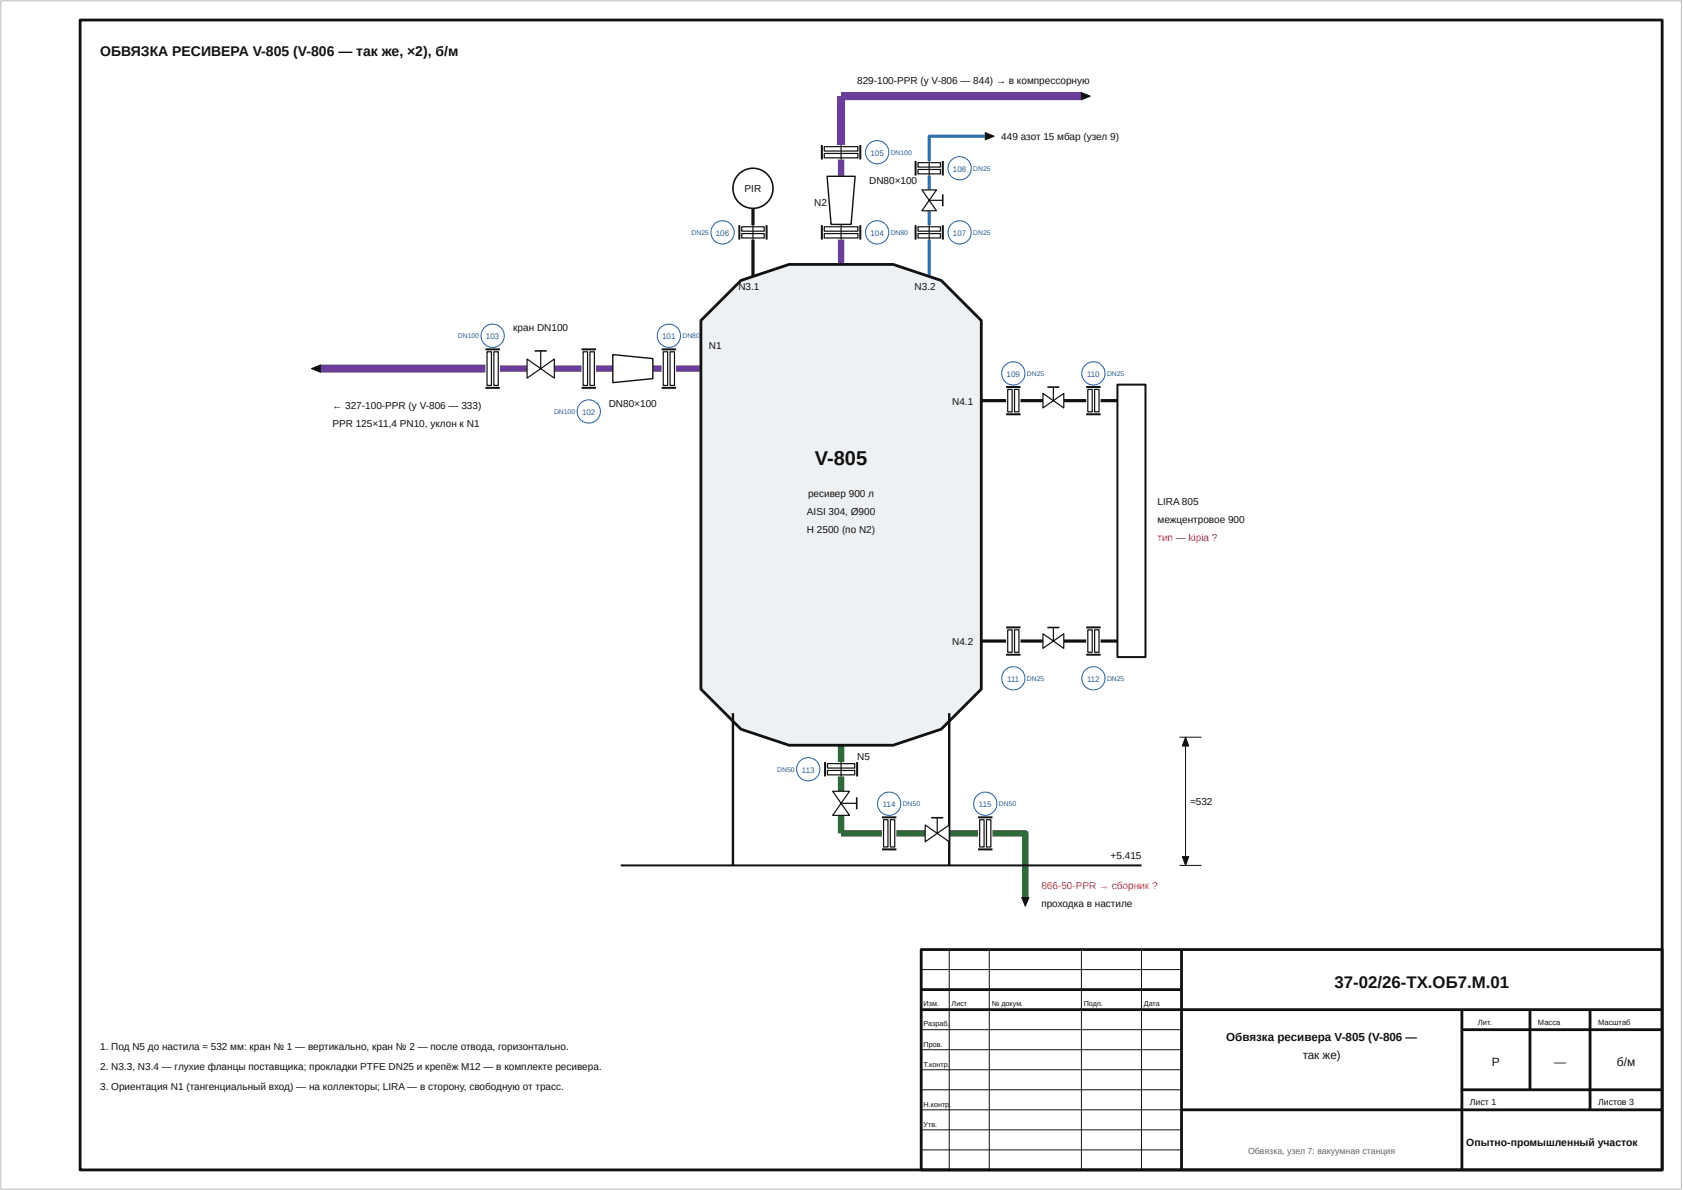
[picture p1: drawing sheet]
<svg xmlns="http://www.w3.org/2000/svg" width="420mm" height="297mm" viewBox="0 0 420 297" stroke-linecap="round" stroke-linejoin="round" font-family="sans-serif">
<path d="M20 5h395v287h-395zM230 237h185v55h-185zM295 237v55M230 247h65M230 252h185M365 252v40M365 257h50M382 252v20M397 252v25M295 277h120M365 272h50" fill="none" stroke="#111" stroke-width=".7" stroke-linecap="butt"/>
<path d="M210 39.8v4.2M210 56v.2M210 59.8v6.2M124.8 92h6.8M138.4 92h6.8M148.8 92h4.2M163 92h2.2M168.8 92h6.2" fill="none" stroke="#6a3d9a" stroke-width="1.6" stroke-linecap="butt"/>
<path d="M270 24h-60v12.2M80 92h41.2" fill="none" stroke="#6a3d9a" stroke-width="2" stroke-linecap="butt"/>
<path d="M188 52v4.2M188 59.8v9.2M245 100h6.2M254.8 100h5.6M265.6 100h5.6M274.8 100h6.2M245 160h6.2M254.8 160h5.6M265.6 160h5.6M274.8 160h6.2" fill="none" stroke="#111" stroke-width=".8" stroke-linecap="butt"/>
<path d="M246 34h-14v6.2M232 43.8v3.6M232 52.6v3.6M232 59.8v9.2" fill="none" stroke="#2d6fb3" stroke-width=".8" stroke-linecap="butt"/>
<path d="M210 186v4.2M210 193.8v3.7M210 203.5v4.5h10.2M223.8 208h7.2M237 208h7.2M247.8 208h8.2v16" fill="none" stroke="#2f6b3a" stroke-width="1.6" stroke-linecap="butt"/>
<path d="M.2 .2h419.6v296.6h-419.6z" fill="none" stroke="#bbb" stroke-width=".25"/>
<path d="M237 237v55M247 237v55M270 237v55M285 237v55M230 242h65M230 257h65M230 262h65M230 267h65M230 272h65M230 277h65M230 282h65M230 287h65" fill="none" stroke="#111" stroke-width=".25"/>
<path d="M175 80l10-10 12-4h26l12 4 10 10v92l-10 10-12 4h-26l-12-4-10-10z" fill="#eef1f4"/>
<path d="M175 80l10-10 12-4h26l12 4 10 10v92l-10 10-12 4h-26l-12-4-10-10z" fill="none" stroke="#111" stroke-width=".7" stroke-linecap="butt"/>
<path d="M183 178v38M237 178v38" fill="none" stroke="#111" stroke-width=".6"/>
<path d="M155 216h130" fill="none" stroke="#111" stroke-width=".5"/>
<path d="M165.6 87.8h1.1v8.4h-1.1z" fill="#fff"/>
<path d="M165.6 87.8h1.1v8.4h-1.1z" fill="none" stroke="#111" stroke-width=".3"/>
<path d="M167.3 87.8h1.1v8.4h-1.1z" fill="#fff"/>
<path d="M167.3 87.8h1.1v8.4h-1.1z" fill="none" stroke="#111" stroke-width=".3"/>
<path d="M165.2 87.2h3.6M165.2 96.8h3.6" fill="none" stroke="#111" stroke-width=".5"/>
<circle cx="167" cy="83.8" r="2.9" fill="#fff"/>
<circle cx="167" cy="83.8" r="2.9" fill="none" stroke="#1f5fa8" stroke-width=".25"/>
<path d="M153 88.5l10 1v5l-10 1z" fill="#fff"/>
<path d="M153 88.5l10 1v5l-10 1z" fill="none" stroke="#111" stroke-width=".35"/>
<path d="M145.6 87.8h1.1v8.4h-1.1z" fill="#fff"/>
<path d="M145.6 87.8h1.1v8.4h-1.1z" fill="none" stroke="#111" stroke-width=".3"/>
<path d="M147.3 87.8h1.1v8.4h-1.1z" fill="#fff"/>
<path d="M147.3 87.8h1.1v8.4h-1.1z" fill="none" stroke="#111" stroke-width=".3"/>
<path d="M145.2 87.2h3.6M145.2 96.8h3.6" fill="none" stroke="#111" stroke-width=".5"/>
<circle cx="147" cy="102.7" r="2.9" fill="#fff"/>
<circle cx="147" cy="102.7" r="2.9" fill="none" stroke="#1f5fa8" stroke-width=".25"/>
<path d="M131.6 89.6l6.8 4.8v-4.8l-6.8 4.8z" fill="#fff"/>
<path d="M131.6 89.6l6.8 4.8v-4.8l-6.8 4.8zM135 87.6v4.4" fill="none" stroke="#111" stroke-width=".3"/>
<path d="M133.5 87.6h3" fill="none" stroke="#111" stroke-width=".4"/>
<path d="M121.6 87.8h1.1v8.4h-1.1z" fill="#fff"/>
<path d="M121.6 87.8h1.1v8.4h-1.1z" fill="none" stroke="#111" stroke-width=".3"/>
<path d="M123.3 87.8h1.1v8.4h-1.1z" fill="#fff"/>
<path d="M123.3 87.8h1.1v8.4h-1.1z" fill="none" stroke="#111" stroke-width=".3"/>
<path d="M121.2 87.2h3.6M121.2 96.8h3.6" fill="none" stroke="#111" stroke-width=".5"/>
<circle cx="123" cy="83.8" r="2.9" fill="#fff"/>
<circle cx="123" cy="83.8" r="2.9" fill="none" stroke="#1f5fa8" stroke-width=".25"/>
<path d="M77.8 92l2.2-.9v1.8z" fill="#111"/>
<path d="M77.8 92l2.2-.9v1.8z" fill="none" stroke="#111" stroke-width=".25"/>
<path d="M205.8 56.6h8.4v1.1h-8.4z" fill="#fff"/>
<path d="M205.8 56.6h8.4v1.1h-8.4z" fill="none" stroke="#111" stroke-width=".3"/>
<path d="M205.8 58.3h8.4v1.1h-8.4z" fill="#fff"/>
<path d="M205.8 58.3h8.4v1.1h-8.4z" fill="none" stroke="#111" stroke-width=".3"/>
<path d="M205.2 56.2v3.6M214.8 56.2v3.6" fill="none" stroke="#111" stroke-width=".5"/>
<circle cx="219" cy="58" r="2.9" fill="#fff"/>
<circle cx="219" cy="58" r="2.9" fill="none" stroke="#1f5fa8" stroke-width=".25"/>
<path d="M210 56.2v3.6" fill="none" stroke="#111" stroke-width=".3"/>
<path d="M206.5 44h7l-1 12h-5z" fill="#fff"/>
<path d="M206.5 44h7l-1 12h-5z" fill="none" stroke="#111" stroke-width=".35"/>
<path d="M205.8 36.6h8.4v1.1h-8.4z" fill="#fff"/>
<path d="M205.8 36.6h8.4v1.1h-8.4z" fill="none" stroke="#111" stroke-width=".3"/>
<path d="M205.8 38.3h8.4v1.1h-8.4z" fill="#fff"/>
<path d="M205.8 38.3h8.4v1.1h-8.4z" fill="none" stroke="#111" stroke-width=".3"/>
<path d="M205.2 36.2v3.6M214.8 36.2v3.6" fill="none" stroke="#111" stroke-width=".5"/>
<circle cx="219" cy="38" r="2.9" fill="#fff"/>
<circle cx="219" cy="38" r="2.9" fill="none" stroke="#1f5fa8" stroke-width=".25"/>
<path d="M210 36.2v3.6" fill="none" stroke="#111" stroke-width=".3"/>
<path d="M270 23.1l2.2 .9-2.2 .9z" fill="#111"/>
<path d="M270 23.1l2.2 .9-2.2 .9z" fill="none" stroke="#111" stroke-width=".25"/>
<path d="M185.2 56.6h5.6v1.1h-5.6z" fill="#fff"/>
<path d="M185.2 56.6h5.6v1.1h-5.6z" fill="none" stroke="#111" stroke-width=".3"/>
<path d="M185.2 58.3h5.6v1.1h-5.6z" fill="#fff"/>
<path d="M185.2 58.3h5.6v1.1h-5.6z" fill="none" stroke="#111" stroke-width=".3"/>
<path d="M184.6 56.2v3.6M191.4 56.2v3.6" fill="none" stroke="#111" stroke-width=".5"/>
<circle cx="180.4" cy="58" r="2.9" fill="#fff"/>
<circle cx="180.4" cy="58" r="2.9" fill="none" stroke="#1f5fa8" stroke-width=".25"/>
<path d="M188 56.2v3.6" fill="none" stroke="#111" stroke-width=".3"/>
<circle cx="188" cy="47" r="5" fill="#fff"/>
<circle cx="188" cy="47" r="5" fill="none" stroke="#111" stroke-width=".4"/>
<path d="M229.2 56.6h5.6v1.1h-5.6z" fill="#fff"/>
<path d="M229.2 56.6h5.6v1.1h-5.6z" fill="none" stroke="#111" stroke-width=".3"/>
<path d="M229.2 58.3h5.6v1.1h-5.6z" fill="#fff"/>
<path d="M229.2 58.3h5.6v1.1h-5.6z" fill="none" stroke="#111" stroke-width=".3"/>
<path d="M228.6 56.2v3.6M235.4 56.2v3.6" fill="none" stroke="#111" stroke-width=".5"/>
<circle cx="239.6" cy="58" r="2.9" fill="#fff"/>
<circle cx="239.6" cy="58" r="2.9" fill="none" stroke="#1f5fa8" stroke-width=".25"/>
<path d="M232 56.2v3.6" fill="none" stroke="#111" stroke-width=".3"/>
<path d="M230.2 47.4l3.6 5.2h-3.6l3.6-5.2z" fill="#fff"/>
<path d="M230.2 47.4l3.6 5.2h-3.6l3.6-5.2zM232 50h3.4" fill="none" stroke="#111" stroke-width=".3"/>
<path d="M235.4 48.5v3" fill="none" stroke="#111" stroke-width=".4"/>
<path d="M229.2 40.6h5.6v1.1h-5.6z" fill="#fff"/>
<path d="M229.2 40.6h5.6v1.1h-5.6z" fill="none" stroke="#111" stroke-width=".3"/>
<path d="M229.2 42.3h5.6v1.1h-5.6z" fill="#fff"/>
<path d="M229.2 42.3h5.6v1.1h-5.6z" fill="none" stroke="#111" stroke-width=".3"/>
<path d="M228.6 40.2v3.6M235.4 40.2v3.6" fill="none" stroke="#111" stroke-width=".5"/>
<circle cx="239.6" cy="42" r="2.9" fill="#fff"/>
<circle cx="239.6" cy="42" r="2.9" fill="none" stroke="#1f5fa8" stroke-width=".25"/>
<path d="M232 40.2v3.6" fill="none" stroke="#111" stroke-width=".3"/>
<path d="M246 33.1l2.2 .9-2.2 .9z" fill="#111"/>
<path d="M246 33.1l2.2 .9-2.2 .9z" fill="none" stroke="#111" stroke-width=".25"/>
<path d="M251.6 97.2h1.1v5.6h-1.1z" fill="#fff"/>
<path d="M251.6 97.2h1.1v5.6h-1.1z" fill="none" stroke="#111" stroke-width=".3"/>
<path d="M253.3 97.2h1.1v5.6h-1.1z" fill="#fff"/>
<path d="M253.3 97.2h1.1v5.6h-1.1z" fill="none" stroke="#111" stroke-width=".3"/>
<path d="M251.2 96.6h3.6M251.2 103.4h3.6" fill="none" stroke="#111" stroke-width=".5"/>
<circle cx="253" cy="93.2" r="2.9" fill="#fff"/>
<circle cx="253" cy="93.2" r="2.9" fill="none" stroke="#1f5fa8" stroke-width=".25"/>
<path d="M260.4 98.2l5.2 3.6v-3.6l-5.2 3.6z" fill="#fff"/>
<path d="M260.4 98.2l5.2 3.6v-3.6l-5.2 3.6zM263 96.6v3.4" fill="none" stroke="#111" stroke-width=".3"/>
<path d="M261.5 96.6h3" fill="none" stroke="#111" stroke-width=".4"/>
<path d="M271.6 97.2h1.1v5.6h-1.1z" fill="#fff"/>
<path d="M271.6 97.2h1.1v5.6h-1.1z" fill="none" stroke="#111" stroke-width=".3"/>
<path d="M273.3 97.2h1.1v5.6h-1.1z" fill="#fff"/>
<path d="M273.3 97.2h1.1v5.6h-1.1z" fill="none" stroke="#111" stroke-width=".3"/>
<path d="M271.2 96.6h3.6M271.2 103.4h3.6" fill="none" stroke="#111" stroke-width=".5"/>
<circle cx="273" cy="93.2" r="2.9" fill="#fff"/>
<circle cx="273" cy="93.2" r="2.9" fill="none" stroke="#1f5fa8" stroke-width=".25"/>
<path d="M251.6 157.2h1.1v5.6h-1.1z" fill="#fff"/>
<path d="M251.6 157.2h1.1v5.6h-1.1z" fill="none" stroke="#111" stroke-width=".3"/>
<path d="M253.3 157.2h1.1v5.6h-1.1z" fill="#fff"/>
<path d="M253.3 157.2h1.1v5.6h-1.1z" fill="none" stroke="#111" stroke-width=".3"/>
<path d="M251.2 156.6h3.6M251.2 163.4h3.6" fill="none" stroke="#111" stroke-width=".5"/>
<circle cx="253" cy="169.3" r="2.9" fill="#fff"/>
<circle cx="253" cy="169.3" r="2.9" fill="none" stroke="#1f5fa8" stroke-width=".25"/>
<path d="M260.4 158.2l5.2 3.6v-3.6l-5.2 3.6z" fill="#fff"/>
<path d="M260.4 158.2l5.2 3.6v-3.6l-5.2 3.6zM263 156.6v3.4" fill="none" stroke="#111" stroke-width=".3"/>
<path d="M261.5 156.6h3" fill="none" stroke="#111" stroke-width=".4"/>
<path d="M271.6 157.2h1.1v5.6h-1.1z" fill="#fff"/>
<path d="M271.6 157.2h1.1v5.6h-1.1z" fill="none" stroke="#111" stroke-width=".3"/>
<path d="M273.3 157.2h1.1v5.6h-1.1z" fill="#fff"/>
<path d="M273.3 157.2h1.1v5.6h-1.1z" fill="none" stroke="#111" stroke-width=".3"/>
<path d="M271.2 156.6h3.6M271.2 163.4h3.6" fill="none" stroke="#111" stroke-width=".5"/>
<circle cx="273" cy="169.3" r="2.9" fill="#fff"/>
<circle cx="273" cy="169.3" r="2.9" fill="none" stroke="#1f5fa8" stroke-width=".25"/>
<path d="M279 96h7v68h-7z" fill="#fff"/>
<path d="M279 96h7v68h-7z" fill="none" stroke="#111" stroke-width=".5"/>
<path d="M206.6 190.6h6.8v1.1h-6.8z" fill="#fff"/>
<path d="M206.6 190.6h6.8v1.1h-6.8z" fill="none" stroke="#111" stroke-width=".3"/>
<path d="M206.6 192.3h6.8v1.1h-6.8z" fill="#fff"/>
<path d="M206.6 192.3h6.8v1.1h-6.8z" fill="none" stroke="#111" stroke-width=".3"/>
<path d="M206 190.2v3.6M214 190.2v3.6" fill="none" stroke="#111" stroke-width=".5"/>
<circle cx="201.8" cy="192" r="2.9" fill="#fff"/>
<circle cx="201.8" cy="192" r="2.9" fill="none" stroke="#1f5fa8" stroke-width=".25"/>
<path d="M210 190.2v3.6" fill="none" stroke="#111" stroke-width=".3"/>
<path d="M207.9 197.5l4.2 6h-4.2l4.2-6z" fill="#fff"/>
<path d="M207.9 197.5l4.2 6h-4.2l4.2-6zM210 200.5h3.9" fill="none" stroke="#111" stroke-width=".3"/>
<path d="M213.9 199v3" fill="none" stroke="#111" stroke-width=".4"/>
<path d="M220.6 204.6h1.1v6.8h-1.1z" fill="#fff"/>
<path d="M220.6 204.6h1.1v6.8h-1.1z" fill="none" stroke="#111" stroke-width=".3"/>
<path d="M222.3 204.6h1.1v6.8h-1.1z" fill="#fff"/>
<path d="M222.3 204.6h1.1v6.8h-1.1z" fill="none" stroke="#111" stroke-width=".3"/>
<path d="M220.2 204h3.6M220.2 212h3.6" fill="none" stroke="#111" stroke-width=".5"/>
<circle cx="222" cy="200.6" r="2.9" fill="#fff"/>
<circle cx="222" cy="200.6" r="2.9" fill="none" stroke="#1f5fa8" stroke-width=".25"/>
<path d="M231 205.9l6 4.2v-4.2l-6 4.2z" fill="#fff"/>
<path d="M231 205.9l6 4.2v-4.2l-6 4.2zM234 204.1v3.9" fill="none" stroke="#111" stroke-width=".3"/>
<path d="M232.5 204.1h3" fill="none" stroke="#111" stroke-width=".4"/>
<path d="M244.6 204.6h1.1v6.8h-1.1z" fill="#fff"/>
<path d="M244.6 204.6h1.1v6.8h-1.1z" fill="none" stroke="#111" stroke-width=".3"/>
<path d="M246.3 204.6h1.1v6.8h-1.1z" fill="#fff"/>
<path d="M246.3 204.6h1.1v6.8h-1.1z" fill="none" stroke="#111" stroke-width=".3"/>
<path d="M244.2 204h3.6M244.2 212h3.6" fill="none" stroke="#111" stroke-width=".5"/>
<circle cx="246" cy="200.6" r="2.9" fill="#fff"/>
<circle cx="246" cy="200.6" r="2.9" fill="none" stroke="#1f5fa8" stroke-width=".25"/>
<path d="M255.1 224h1.8l-.9 2.2z" fill="#111"/>
<path d="M294.5 184h5.5M296 184v32M294.5 216h5.5M255.1 224h1.8l-.9 2.2z" fill="none" stroke="#111" stroke-width=".25"/>
<path d="M296 184l.8 2.2h-1.6z" fill="#111"/>
<path d="M296 184l.8 2.2h-1.6z" fill="none" stroke="#111" stroke-width=".25"/>
<path d="M295.2 213.8h1.6l-.8 2.2z" fill="#111"/>
<path d="M295.2 213.8h1.6l-.8 2.2z" fill="none" stroke="#111" stroke-width=".25"/>
<text font-size="5" fill="#111" x="203.5" y="116">V-805</text>
<text font-size="4.2" fill="#111" x="333.2" y="246.5">37-02/26-ТХ.ОБ7.М.01</text>
<text font-size="3.5" fill="#111" x="25" y="14">ОБВЯЗКА РЕСИВЕРА V-805 (V-806 — так же, ×2), б/м</text>
<g font-size="3" fill="#111">
<text x="372.5" y="266">Р</text>
<text x="388" y="266">—</text>
<text x="403.7" y="266">б/м</text>
</g>
<g font-size="2.9" fill="#111">
<text x="306.2" y="259.7">Обвязка ресивера V-805 (V-806 —</text>
<text x="325.2" y="264.3">так же)</text>
</g>
<text font-size="2.6" fill="#111" x="366.1" y="286">Опытно-промышленный участок</text>
<g font-size="2.5" fill="#111">
<text x="214" y="21">829-100-PPR (у V-806 — 844) → в компрессорную</text>
<text x="250" y="35">449 азот 15 мбар (узел 9)</text>
<text x="185.9" y="47.9">PIR</text>
<text x="217" y="46">DN80×100</text>
<text x="203.3" y="51.5">N2</text>
<text x="184.4" y="72.5">N3.1</text>
<text x="228.4" y="72.5">N3.2</text>
<text x="128.1" y="82.5">кран DN100</text>
<text x="177" y="87">N1</text>
<text x="83" y="102">← 327-100-PPR (у V-806 — 333)</text>
<text x="152" y="101.5">DN80×100</text>
<text x="237.7" y="101">N4.1</text>
<text x="83" y="106.5">PPR 125×11,4 PN10, уклон к N1</text>
<text x="201.7" y="124">ресивер 900 л</text>
<text x="289" y="126">LIRA 805</text>
<text x="201.5" y="128.5">AISI 304, Ø900</text>
<text x="289" y="130.5">межцентровое 900</text>
<text x="201.5" y="133">H 2500 (по N2)</text>
<text x="237.7" y="161">N4.2</text>
<text x="214" y="189.6">N5</text>
<text x="297.2" y="200.9">≈532</text>
<text x="277.3" y="214.5">+5.415</text>
<text x="260" y="226.5">проходка в настиле</text>
<text x="25" y="262">1. Под N5 до настила ≈ 532 мм: кран № 1 — вертикально, кран № 2 — после отвода, горизонтально.</text>
<text x="25" y="267">2. N3.3, N3.4 — глухие фланцы поставщика; прокладки PTFE DN25 и крепёж M12 — в комплекте ресивера.</text>
<text x="25" y="272">3. Ориентация N1 (тангенциальный вход) — на коллекторы; LIRA — в сторону, свободную от трасс.</text>
</g>
<g font-size="2.5" fill="#c62828">
<text x="289" y="135">тип — kipia ?</text>
<text x="260" y="222">866-50-PPR → сборник ?</text>
</g>
<g font-size="2.2" fill="#111">
<text x="367" y="275.8">Лист 1</text>
<text x="399" y="275.8">Листов 3</text>
</g>
<text font-size="2.2" fill="#666" x="311.6" y="288">Обвязка, узел 7: вакуумная станция</text>
<g font-size="2" fill="#1f5fa8">
<text x="217.3" y="38.9">105</text>
<text x="237.9" y="42.9">108</text>
<text x="178.7" y="58.9">106</text>
<text x="217.3" y="58.9">104</text>
<text x="237.9" y="58.9">107</text>
<text x="121.3" y="84.7">103</text>
<text x="165.3" y="84.7">101</text>
<text x="251.3" y="94.1">109</text>
<text x="271.4" y="94.1">110</text>
<text x="145.3" y="103.6">102</text>
<text x="251.5" y="170.2">111</text>
<text x="271.4" y="170.2">112</text>
<text x="200.2" y="192.9">113</text>
<text x="220.4" y="201.5">114</text>
<text x="244.4" y="201.5">115</text>
</g>
<g font-size="1.9" fill="#111">
<text x="369" y="255.8">Лит.</text>
<text x="384" y="255.8">Масса</text>
<text x="399" y="255.8">Масштаб</text>
</g>
<g font-size="1.8" fill="#111">
<text x="230.6" y="251.2">Изм.</text>
<text x="237.6" y="251.2">Лист</text>
<text x="247.6" y="251.2">№ докум.</text>
<text x="270.6" y="251.2">Подп.</text>
<text x="285.6" y="251.2">Дата</text>
<text x="230.6" y="256.2">Разраб.</text>
<text x="230.6" y="261.2">Пров.</text>
<text x="230.6" y="266.2">Т.контр.</text>
<text x="230.6" y="276.2">Н.контр</text>
<text x="230.6" y="281.2">Утв.</text>
<text x="237" y="276.2">.</text>
</g>
<g font-size="1.7" fill="#1f5fa8">
<text x="222.4" y="38.6">DN100</text>
<text x="243" y="42.6">DN25</text>
<text x="172.7" y="58.6">DN25</text>
<text x="222.4" y="58.6">DN80</text>
<text x="243" y="58.6">DN25</text>
<text x="114.3" y="84.4">DN100</text>
<text x="170.4" y="84.4">DN80</text>
<text x="256.4" y="93.8">DN25</text>
<text x="276.4" y="93.8">DN25</text>
<text x="138.3" y="103.3">DN100</text>
<text x="256.4" y="169.9">DN25</text>
<text x="276.4" y="169.9">DN25</text>
<text x="194.1" y="192.6">DN50</text>
<text x="225.4" y="201.2">DN50</text>
<text x="249.4" y="201.2">DN50</text>
</g>
</svg>
